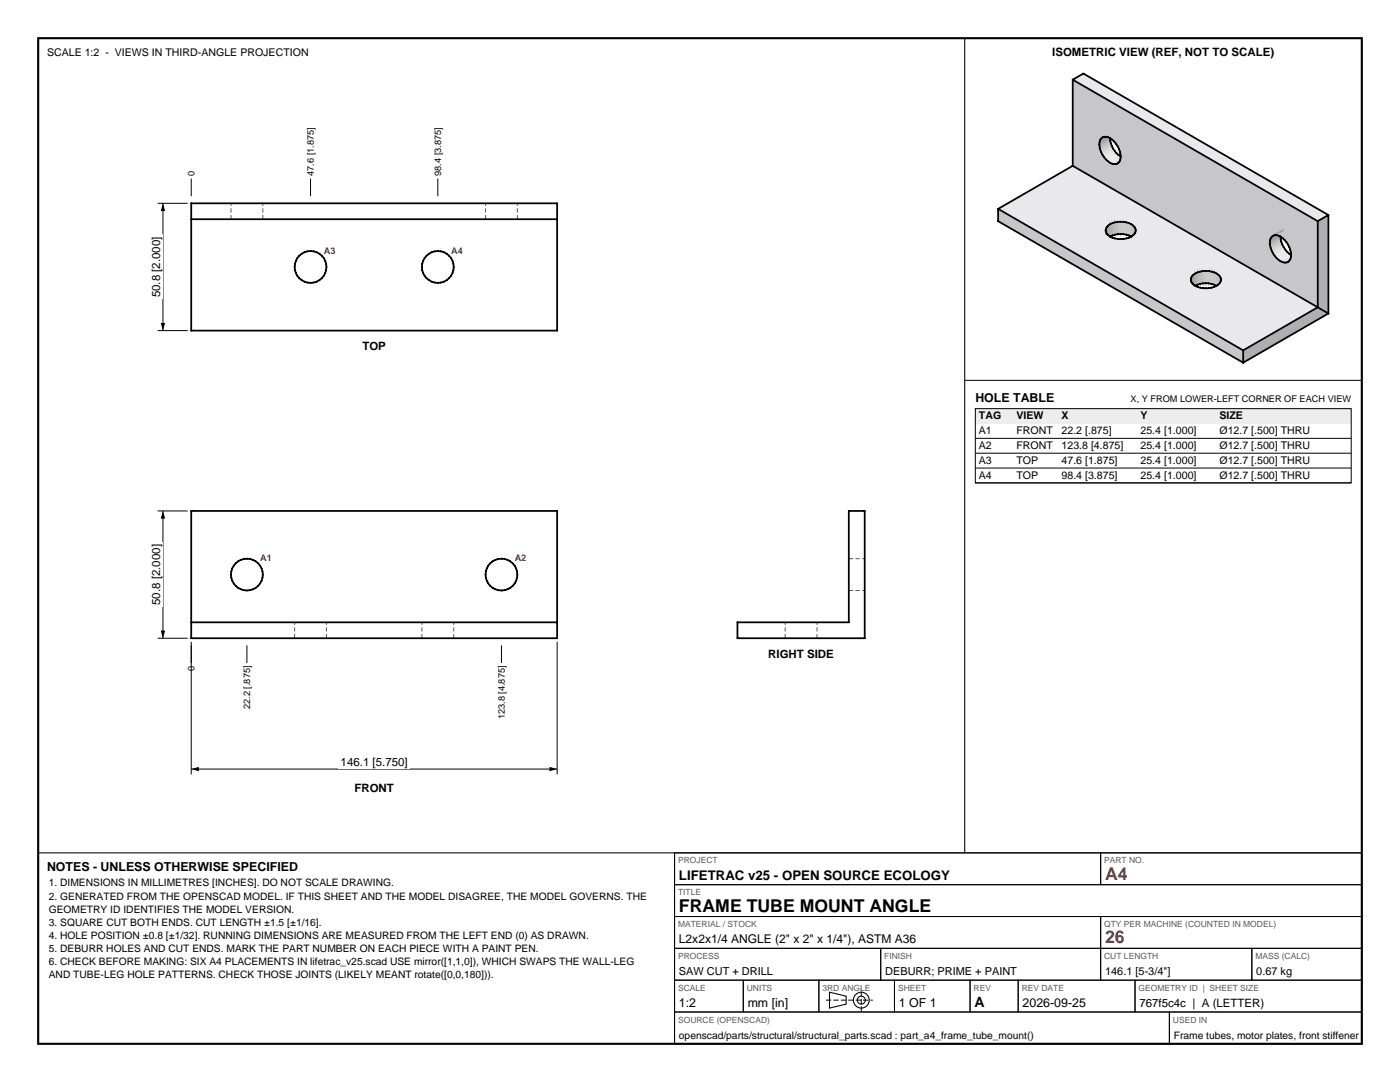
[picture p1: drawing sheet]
<svg xmlns="http://www.w3.org/2000/svg" width="279mm" height="216mm" viewBox="0 0 279 216" stroke-linecap="round" stroke-linejoin="round" font-family="sans-serif">
<path d="M7.6 7.6h264.2v200.7h-264.2z" fill="none" stroke="#000" stroke-width=".42"/>
<g fill="none" stroke="#000" stroke-width=".21">
<path d="M192.5 7.6v162.6M7.6 170.2h264.2M134.6 170.2v38.1M165.5 198l3.4 .8v1.6l-3.4 .8z"/>
<circle cx="171.9" cy="199.6" r="1.59"/>
<circle cx="171.9" cy="199.6" r=".79"/>
</g>
<g fill="none" stroke="#000" stroke-width=".2">
<path d="M38.2 128.1v26.4M111.2 128.1v26.4M38.2 153.5h73M134.6 170.2h85.1v6.3h-85.1zM134.6 176.5h137.2v6.4h-137.2zM219.7 170.2h52.1v6.3h-52.1zM134.6 182.9h85.1v6.3h-85.1zM134.6 189.2h41.2v6.4h-41.2zM134.6 195.6h13.7v6.3h-13.7zM148.3 195.6h15.1v6.3h-15.1zM163.4 195.6h15.1v6.3h-15.1zM175.8 189.2h43.9v6.4h-43.9z"/>
<path d="M178.5 195.6h15.1v6.3h-15.1zM193.6 195.6h9.6v6.3h-9.6zM203.2 195.6h23.3v6.3h-23.3zM219.7 182.9h52.1v6.3h-52.1zM219.7 189.2h30.1v6.4h-30.1zM226.5 195.6h45.3v6.3h-45.3zM249.8 189.2h22v6.4h-22zM134.6 201.9h98.8v6.4h-98.8zM233.4 201.9h38.4v6.4h-38.4z"/>
</g>
<path d="M164.8 199.6h9.4M171.9 201.9v-4.6" fill="none" stroke="#000" stroke-width=".2" stroke-dasharray="1.1 .4" stroke-linecap="butt"/>
<path d="M46.1 43.7v-3.1M52.5 43.7v-3.1M96.9 43.7v-3.1M103.3 43.7v-3.1M169.4 117.8h3.2M169.4 111.5h3.2M58.8 127.4v-3.2M65.2 127.4v-3.2M84.2 127.4v-3.2M90.6 127.4v-3.2M156.7 127.4v-3.2M163 127.4v-3.2" fill="none" stroke="#595959" stroke-width=".2" stroke-dasharray=".8 .5" stroke-linecap="butt"/>
<g fill="none" stroke="#000" stroke-width=".35">
<path d="M38.2 40.6h73v25.4h-73zM38.2 43.7h73M38.2 102h73v25.4h-73zM38.2 124.2h73M147.2 124.2h22.2v-22.2h3.2v25.4h-25.4z"/>
<circle cx="62" cy="53.3" r="3.2"/>
<circle cx="87.4" cy="53.3" r="3.2"/>
<circle cx="49.3" cy="114.7" r="3.2"/>
<circle cx="100.1" cy="114.7" r="3.2"/>
</g>
<path d="M38.2 153.5l1.5-.5v.9zM109.7 153l1.5 .5-1.5 .4z" fill="#000"/>
<path d="M67.6 150.6h14.2v2.9h-14.2z" fill-rule="evenodd" fill="#fff"/>
<path d="M31.5 102h6M32.5 102v25.4M31.5 127.4h6" fill="none" stroke="#000" stroke-width=".2"/>
<path d="M32.5 102l.5 1.5h-.9zM32.1 125.8h.9l-.5 1.6z" fill="#000"/>
<path d="M29.7 108.2h2.8v12.9h-2.8z" fill-rule="evenodd" fill="#fff"/>
<path d="M31.5 40.6h6M32.5 40.6v25.4M31.5 66h6" fill="none" stroke="#000" stroke-width=".2"/>
<path d="M32.5 40.6l.5 1.5h-.9zM32.1 64.4h.9l-.5 1.6z" fill="#000"/>
<path d="M29.7 46.8h2.8v12.9h-2.8z" fill-rule="evenodd" fill="#fff"/>
<path d="M38.2 35.6v3.6M62 35.6v3.6M87.4 35.6v3.6M192.5 75.9h79.3M38.2 128.8v3.5M49.3 128.8v3.5M100.1 128.8v3.5" fill="none" stroke="#000" stroke-width=".2"/>
<g fill="#c7c7cb" stroke="#c7c7cb" stroke-width=".2">
<path d="M214.1 33.1l5.7-2.7 .2 .5z"/>
<path d="M214.1 33.1l5.9-2.2 .3 .5z"/>
<path d="M214.1 33.1l5.5-3.3 .2 .6z"/>
<path d="M214.1 33.1l6.2-1.7 .4 .4z"/>
<path d="M214.1 33.1l5.3-3.8 .2 .5z"/>
<path d="M214.1 33.1l6.6-1.3 .4 .4z"/>
<path d="M214.1 33.1l7-.9 .4 .3z"/>
<path d="M214.1 33.1l5.3-4.3v.5z"/>
<path d="M214.1 33.1l5.3-4.8v.5z"/>
<path d="M214.1 33.1l7.4-.6 .4 .2z"/>
<path d="M214.1 33.1l7.8-.4 .4 .1z"/>
<path d="M214.1 15.9l5.3 12.4-5.3 4.8z"/>
<path d="M214.1 15.9l5.5 12-.2 .4z"/>
<path d="M214.1 15.9l5.7 11.7-.2 .3z"/>
<path d="M214.1 15.9l5.9 11.5-.2 .2z"/>
<path d="M214.1 15.9l6.2 11.4-.3 .1z"/>
<path d="M214.1 15.9l6.6 11.4h-.4z"/>
<path d="M214.1 15.9l7 11.5-.4-.1z"/>
<path d="M214.1 15.9l7.4 11.7-.4-.2z"/>
<path d="M214.1 15.9l7.8 12-.4-.3z"/>
<path d="M214.1 15.9l8.2 12.3-.4-.3z"/>
<path d="M214.1 15.9l8.6 12.8z"/>
<path d="M214.1 33.1l8.2-.3 32.4 18.7z"/>
<path d="M222.3 32.8l.4-.1 31.7 18.3z"/>
<path d="M222.7 32.7l.3-.1 31 17.9z"/>
<path d="M223 32.6l.3-.2 30.5 17.6z"/>
<path d="M223.5 32.1l30.1 17.4-30.3-17.1z"/>
<path d="M223.6 31.7l29.9 17.2-30-16.8z"/>
<path d="M223.7 31.2l29.7 17.2-29.8-16.7z"/>
<path d="M223.6 30.7l29.9 17.3-29.8-16.8z"/>
<path d="M223.5 30.2l30.1 17.4-30-16.9z"/>
<path d="M223.3 29.7l30.5 17.6-30.3-17.1z"/>
<path d="M223 29.2l31 17.9-30.7-17.4z"/>
<path d="M222.7 28.7l31.7 18.2-31.4-17.7z"/>
<path d="M199.2 41.7l48.9 28.2-48.9-25.8z"/>
<path d="M214.1 33.1l40.6 18.4 8.3 9.8z"/>
<path d="M214.1 15.9l48.9 28.2-40.3-15.4z"/>
<path d="M222.3 32.8l32.1 18.2 .3 .5z"/>
<path d="M222.7 32.7l31.3 17.8 .4 .5z"/>
<path d="M223 32.6l30.8 17.4 .2 .5z"/>
<path d="M223.3 32.4l30.3 17.1 .2 .5z"/>
<path d="M223.5 32.1l30 16.8 .1 .6z"/>
<path d="M223.6 31.7l29.8 16.7 .1 .5z"/>
<path d="M223.7 31.2l29.8 16.8-.1 .4z"/>
<path d="M223.6 30.7l30 16.9-.1 .4z"/>
<path d="M223.5 30.2l30.3 17.1-.2 .3z"/>
<path d="M223.3 29.7l30.7 17.4-.2 .2z"/>
<path d="M223 29.2l31.4 17.7-.4 .2z"/>
<path d="M222.7 28.7l40.3 15.4-8.6 2.8z"/>
<path d="M199.2 44.1l48.9 25.8v2.5z"/>
<path d="M254.7 51.5l8.3 9.8z"/>
<path d="M255.1 51.8l.4 .3 7.5 9.2z"/>
<path d="M255.5 52.1l.5 .2 7 9z"/>
<path d="M256 52.3l.4 .1 6.6 8.9z"/>
<path d="M256.4 52.4h.3l6.3 8.9z"/>
<path d="M256.7 52.4l.3-.1 6 9z"/>
<path d="M257 52.3l.3-.3 5.7 9.3z"/>
<path d="M257.5 51.7l5.5 9.6-5.7-9.3z"/>
<path d="M257.6 51.3l5.4 10-5.5-9.6z"/>
<path d="M257.7 50.9l5.3 10.4-5.4-10z"/>
<path d="M257.6 50.4l5.4 10.9-5.3-10.4z"/>
<path d="M254.4 46.9l8.6-2.8z"/>
<path d="M254.7 46.9l8.3-2.8-7.9 2.9z"/>
<path d="M263 44.1v17.2l-5.4-10.9z"/>
<path d="M255.1 47l7.9-2.9-7.5 3.1z"/>
<path d="M255.5 47.2l7.5-3.1-7 3.4z"/>
<path d="M263 44.1l-5.4 6.3-.1-.5z"/>
<path d="M256 47.5l7-3.4-6.6 3.8z"/>
<path d="M256.4 47.9l6.6-3.8-6.3 4.2z"/>
<path d="M257.3 49.3l5.7-5.2-5.5 5.8z"/>
<path d="M257 48.8l6-4.7-5.7 5.2z"/>
<path d="M256.7 48.3l6.3-4.2-6 4.7z"/>
</g>
<g fill="#dadade" stroke="#dadade" stroke-width=".2">
<path d="M219.8 30.4l2.1-1.3 .2 .6z"/>
<path d="M219.8 30.4l2.3-.7-2.1 1.2z"/>
<path d="M253.8 50l2.1-1.2 .3 .5z"/>
<path d="M253.8 50l2.4-.7-2.2 1.2z"/>
</g>
<g fill="#e2e2e7" stroke="#e2e2e7" stroke-width=".2">
<path d="M220.3 31.4l1.8-1.7 .4 .5z"/>
<path d="M220 30.9l2.1-1.2-1.8 1.7z"/>
<path d="M254.4 51l1.8-1.7 .3 .5z"/>
<path d="M254 50.5l2.2-1.2-1.8 1.7z"/>
</g>
<g fill="#d0d0d4" stroke="#d0d0d4" stroke-width=".2">
<path d="M219.6 29.8l2.1-1.2 .2 .5z"/>
<path d="M219.6 29.8l2.3-.7-2.1 1.3z"/>
<path d="M253.6 49.5l2.1-1.3 .2 .6z"/>
<path d="M253.6 49.5l2.3-.7-2.1 1.2z"/>
</g>
<g fill="#e8e8ec" stroke="#e8e8ec" stroke-width=".2">
<path d="M220.7 31.8l1.8-1.6 .3 .4z"/>
<path d="M220.3 31.4l2.2-1.2-1.8 1.6z"/>
<path d="M254.7 51.5l1.8-1.7 .4 .4z"/>
<path d="M254.4 51l2.1-1.2-1.8 1.7z"/>
</g>
<g fill="#c4c4c7" stroke="#c4c4c7" stroke-width=".2">
<path d="M219.4 29.3l2.2-1.2 .1 .5z"/>
<path d="M219.4 29.3l2.3-.7-2.1 1.2z"/>
<path d="M253.5 48.9l2.1-1.2 .1 .5z"/>
<path d="M253.5 48.9l2.2-.7-2.1 1.3z"/>
</g>
<g fill="#eaeaef" stroke="#eaeaef" stroke-width=".2">
<path d="M221.1 32.2l1.7-1.6 .4 .4z"/>
<path d="M220.7 31.8l2.1-1.2-1.7 1.6z"/>
<path d="M255.1 51.8l1.8-1.6 .4 .4z"/>
<path d="M254.7 51.5l2.2-1.3-1.8 1.6z"/>
</g>
<g fill="#eaeaee" stroke="#eaeaee" stroke-width=".2">
<path d="M221.5 32.5l1.7-1.5 .5 .2z"/>
<path d="M221.1 32.2l2.1-1.2-1.7 1.5z"/>
<path d="M255.5 52.1l1.8-1.5 .4 .3z"/>
<path d="M255.1 51.8l2.2-1.2-1.8 1.5z"/>
</g>
<g fill="#b6b6b9" stroke="#b6b6b9" stroke-width=".2">
<path d="M219.4 28.8l2.1-1.2 .1 .5z"/>
<path d="M219.4 28.8l2.2-.7-2.2 1.2z"/>
<path d="M253.4 48.4l2.1-1.2 .1 .5z"/>
<path d="M253.4 48.4l2.2-.7-2.1 1.2z"/>
</g>
<g fill="#a7a7ab" stroke="#a7a7ab" stroke-width=".2">
<path d="M219.4 28.3l2.2-1.2-.1 .5z"/>
<path d="M219.4 28.3l2.1-.7-2.1 1.2z"/>
<path d="M253.5 48l2.1-1.3-.1 .5z"/>
<path d="M253.5 48l2-.8-2.1 1.2z"/>
</g>
<g fill="#e7e7eb" stroke="#e7e7eb" stroke-width=".2">
<path d="M221.9 32.7l1.8-1.5 .4 .2z"/>
<path d="M221.5 32.5l2.2-1.3-1.8 1.5z"/>
<path d="M256 52.3l1.7-1.4 .4 .2z"/>
<path d="M255.5 52.1l2.2-1.2-1.7 1.4z"/>
</g>
<g fill="#9e9ea1" stroke="#9e9ea1" stroke-width=".2">
<path d="M219.6 27.9l2.1-1.2-.1 .4z"/>
<path d="M219.6 27.9l2-.8-2.2 1.2z"/>
<path d="M219.8 27.6l2.1-1.2-.2 .3z"/>
<path d="M219.8 27.6l1.9-.9-2.1 1.2z"/>
<path d="M220 27.4l2.1-1.2z"/>
<path d="M219.8 27.6l2.1-1.2z"/>
<path d="M220.7 45.6l.2 2.2-.2 .3z"/>
<path d="M220.9 45.3v2.5l-.2-2.2z"/>
<path d="M220.6 46v2.4z"/>
<path d="M220.7 45.6v2.5z"/>
<path d="M237.7 55.5l.2 2.1-.2 .3z"/>
<path d="M237.9 55.1v2.5l-.2-2.1z"/>
<path d="M237.7 55.8v2.5z"/>
<path d="M237.7 55.5v2.4z"/>
<path d="M253.6 47.6l2.1-1.2-.1 .3z"/>
<path d="M253.6 47.6l2-.9-2.1 1.3z"/>
<path d="M253.8 47.3l2.1-1.3-.2 .4z"/>
<path d="M253.8 47.3l1.9-.9-2.1 1.2z"/>
<path d="M254 47.1l2.2-1.3z"/>
<path d="M253.8 47.3l2.1-1.3z"/>
</g>
<g fill="#e0e0e5" stroke="#e0e0e5" stroke-width=".2">
<path d="M222.3 32.8l1.8-1.4 .4 .1z"/>
<path d="M221.9 32.7l2.2-1.3-1.8 1.4z"/>
<path d="M256.4 52.4l1.7-1.3 .4 .1z"/>
<path d="M256 52.3l2.1-1.2-1.7 1.3z"/>
</g>
<g fill="#d8d8dc" stroke="#d8d8dc" stroke-width=".2">
<path d="M222.7 32.7l1.8-1.2h.3z"/>
<path d="M222.3 32.8l2.2-1.3-1.8 1.2z"/>
<path d="M256.7 52.4l1.8-1.2h.4z"/>
<path d="M256.4 52.4l2.1-1.2-1.8 1.2z"/>
</g>
<g fill="#e8e8ed" stroke="#e8e8ed" stroke-width=".2">
<path d="M199.2 41.7l14.9-8.6 7.4 11.6z"/>
<path d="M214.1 33.1l9.6 11.1-.6 .1z"/>
<path d="M214.1 33.1l10.1 11.2-.5-.1z"/>
<path d="M214.1 33.1l9 11.2-.6 .1z"/>
<path d="M214.1 33.1l10.7 11.3-.6-.1z"/>
<path d="M214.1 33.1l8.4 11.3-.5 .1z"/>
<path d="M214.1 33.1l11.2 11.4-.5-.1z"/>
<path d="M214.1 33.1l7.9 11.4-.5 .2z"/>
<path d="M214.1 33.1l11.7 11.6-.5-.2z"/>
<path d="M214.1 33.1l12.1 11.9z"/>
<path d="M199.2 41.7l22.3 3-.3 .3z"/>
<path d="M199.2 41.7l22 3.3-.3 .3z"/>
<path d="M214.1 33.1l28.2 21.3-16.1-9.4z"/>
<path d="M199.2 41.7l21.7 3.6-.2 .3z"/>
<path d="M199.2 41.7l21.5 3.9-.1 .4z"/>
<path d="M199.2 41.7l21.4 4.3 .1 .3z"/>
<path d="M199.2 41.7l21.5 4.6 .2 .3z"/>
<path d="M199.2 41.7l21.7 4.9 .3 .3z"/>
<path d="M199.2 41.7l22 5.2 .3 .3z"/>
<path d="M199.2 41.7l22.8 5.7z"/>
<path d="M226.2 45l15.6 9.2-15.4-8.9z"/>
<path d="M226.4 45.3l14.8 8.8-14.6-8.5z"/>
<path d="M226.6 45.6l14.1 8.5-14-8.1z"/>
<path d="M199.2 41.7l22.8 5.7 16.2 9.4z"/>
<path d="M226.7 46l13.4 8.1-13.5-7.8z"/>
<path d="M226.6 46.3l12.9 7.9-13.1-7.6z"/>
<path d="M226.4 46.6l12.6 7.8-12.8-7.5z"/>
<path d="M225.8 47.2l.4-.3 12.3 7.7z"/>
<path d="M214.1 33.1l48.9 28.2-20.7-6.9z"/>
<path d="M225.3 47.4l.5-.2 12.7 7.4z"/>
<path d="M224.8 47.6l.5-.2 12.9 7.4z"/>
<path d="M224.2 47.7l.6-.1 13.1 7.5z"/>
<path d="M223.7 47.7h.5l13.5 7.8z"/>
<path d="M223.1 47.7h.6l14 8.1z"/>
<path d="M222.5 47.6l.6 .1 14.6 8.4z"/>
<path d="M222 47.4l.5 .2 15.7 9.2z"/>
<path d="M214.1 15.9l2.1-1.2 46.8 29.4z"/>
<path d="M226.2 45l16.1 9.4-.5-.2z"/>
<path d="M226.4 45.3l15.4 8.9-.6-.1z"/>
<path d="M226.6 45.6l14.6 8.5h-.5z"/>
<path d="M226.7 46l14 8.1h-.6z"/>
<path d="M226.6 46.3l13.5 7.8-.6 .1z"/>
<path d="M226.4 46.6l13.1 7.6-.5 .2z"/>
<path d="M226.2 46.9l12.8 7.5-.5 .2z"/>
<path d="M225.3 47.4l13.2 7.2-.3 .2z"/>
<path d="M224.8 47.6l13.4 7.2-.3 .3z"/>
<path d="M224.2 47.7l13.7 7.4-.2 .4z"/>
<path d="M223.7 47.7l14 7.8v.3z"/>
<path d="M223.1 47.7l14.6 8.1v.3z"/>
<path d="M222.5 47.6l15.2 8.5 .2 .4z"/>
<path d="M222.5 47.6l15.4 8.9 .3 .3z"/>
<path d="M199.2 41.7l39 15.1 9.9 13.1z"/>
<path d="M242.3 54.4l20.7 6.9z"/>
<path d="M242.8 54.6l20.2 6.7-19.8-6.5z"/>
<path d="M243.2 54.8l19.8 6.5-19.6-6.2z"/>
<path d="M243.4 55.1l19.6 6.2-19.4-5.8z"/>
<path d="M243.6 55.5l19.4 5.8-19.3-5.5z"/>
<path d="M243.7 55.8l19.3 5.5-19.4-5.2z"/>
<path d="M243.6 56.1l19.4 5.2-19.6-4.8z"/>
<path d="M243.4 56.5l19.6 4.8-19.8-4.5z"/>
<path d="M242.8 57l.4-.2 19.8 4.5z"/>
<path d="M216.2 14.7l48.9 28.2-2.1 1.2z"/>
<path d="M238.2 56.8l.3 .2 9.6 12.9z"/>
<path d="M238.5 57l.5 .2 9.1 12.7z"/>
<path d="M242.3 57.2l.5-.2 5.3 12.9z"/>
<path d="M241.8 57.4l.5-.2 5.8 12.7z"/>
<path d="M239 57.2l.5 .2 8.6 12.5z"/>
<path d="M239.5 57.4l.6 .1 8 12.4z"/>
<path d="M241.2 57.5l.6-.1 6.3 12.5z"/>
<path d="M240.7 57.5h.5l6.9 12.4z"/>
<path d="M240.1 57.5h.6l7.4 12.4z"/>
<path d="M242.8 57l20.2 4.3-14.9 8.6z"/>
</g>
<g fill="#cdcdd1" stroke="#cdcdd1" stroke-width=".2">
<path d="M223 32.6l2.2-1.2z"/>
<path d="M222.7 32.7l2.1-1.2z"/>
<path d="M257 52.3l2.2-1.3z"/>
<path d="M256.7 52.4l2.2-1.2z"/>
</g>
<g fill="#c5c5c9" stroke="#c5c5c9" stroke-width=".2">
<path d="M223.1 44.3l.6 2.4h-.6z"/>
<path d="M223.1 44.3l.6-.1v2.5z"/>
<path d="M240.1 54.1l.6 2.4h-.6z"/>
<path d="M240.1 54.1h.6v2.4z"/>
</g>
<g fill="#c9c9cd" stroke="#c9c9cd" stroke-width=".2">
<path d="M224.2 44.3v2.4h-.5z"/>
<path d="M223.7 44.2l.5 .1-.5 2.4z"/>
<path d="M225.8 44.7v2.5l-.5-.2z"/>
<path d="M225.3 44.5l.5 .2-.5 2.3z"/>
<path d="M241.2 54.1v2.4h-.5z"/>
<path d="M240.7 54.1h.5l-.5 2.4z"/>
<path d="M242.8 54.6v2.4l-.5-.2z"/>
<path d="M242.3 54.4l.5 .2-.5 2.2z"/>
</g>
<g fill="#c0c0c4" stroke="#c0c0c4" stroke-width=".2">
<path d="M222.5 44.4l.6 2.3-.6 .1z"/>
<path d="M222.5 44.4l.6-.1v2.4z"/>
<path d="M239.5 54.2l.6 2.3-.6 .1z"/>
<path d="M239.5 54.2l.6-.1v2.4z"/>
</g>
<g fill="#cacace" stroke="#cacace" stroke-width=".2">
<path d="M224.8 44.4v2.4l-.6-.1z"/>
<path d="M224.2 44.3l.6 .1-.6 2.3z"/>
<path d="M241.8 54.2v2.4l-.6-.1z"/>
<path d="M241.2 54.1l.6 .1-.6 2.3z"/>
</g>
<g fill="#bababe" stroke="#bababe" stroke-width=".2">
<path d="M222 44.5l.5 2.3-.5 .2z"/>
<path d="M222 44.5l.5-.1v2.4z"/>
<path d="M239 54.4l.5 2.2-.5 .2z"/>
<path d="M239 54.4l.5-.2v2.4z"/>
</g>
<g fill="#cacacf" stroke="#cacacf" stroke-width=".2">
<path d="M225.3 44.5v2.5l-.5-.2z"/>
<path d="M224.8 44.4l.5 .1-.5 2.3z"/>
<path d="M242.3 54.4v2.4l-.5-.2z"/>
<path d="M241.8 54.2l.5 .2-.5 2.2z"/>
</g>
<g fill="#b3b3b6" stroke="#b3b3b6" stroke-width=".2">
<path d="M221.5 44.7l.5 2.3-.5 .2z"/>
<path d="M221.5 44.7l.5-.2v2.5z"/>
<path d="M238.5 54.6l.5 2.2-.5 .2z"/>
<path d="M238.5 54.6l.5-.2v2.4z"/>
</g>
<g fill="#ababae" stroke="#ababae" stroke-width=".2">
<path d="M221.2 45l.3 2.2-.3 .3z"/>
<path d="M221.2 45l.3-.3v2.5z"/>
<path d="M238.2 54.8l.3 2.2-.3 .3z"/>
<path d="M238.2 54.8l.3-.2v2.4z"/>
</g>
<g fill="#c6c6ca" stroke="#c6c6ca" stroke-width=".2">
<path d="M226.2 45v2.5l-.4-.3z"/>
<path d="M225.8 44.7l.4 .3-.4 2.2z"/>
<path d="M243.2 54.8v2.5l-.4-.3z"/>
<path d="M242.8 54.6l.4 .2-.4 2.2z"/>
</g>
<g fill="#a2a2a5" stroke="#a2a2a5" stroke-width=".2">
<path d="M220.9 45.3l.3 2.2-.3 .3z"/>
<path d="M221.2 45v2.5l-.3-2.2z"/>
<path d="M237.9 55.1l.3 2.2-.3 .3z"/>
<path d="M238.2 54.8v2.5l-.3-2.2z"/>
</g>
<g fill="#c1c1c5" stroke="#c1c1c5" stroke-width=".2">
<path d="M226.4 45.3v2.5l-.2-.3z"/>
<path d="M226.2 45l.2 .3-.2 2.2z"/>
<path d="M243.4 55.1v2.5l-.2-.3z"/>
<path d="M243.2 54.8l.2 .3-.2 2.2z"/>
</g>
<g fill="#bbbbbe" stroke="#bbbbbe" stroke-width=".2">
<path d="M226.6 45.6v2.5l-.2-.3z"/>
<path d="M226.4 45.3l.2 .3-.2 2.2z"/>
<path d="M243.6 55.5v2.4l-.2-.3z"/>
<path d="M243.4 55.1l.2 .4-.2 2.1z"/>
</g>
<g fill="#b4b4b7" stroke="#b4b4b7" stroke-width=".2">
<path d="M226.7 46v2.4z"/>
<path d="M226.6 45.6v2.5z"/>
<path d="M243.7 55.8v2.5z"/>
<path d="M243.6 55.5v2.4z"/>
</g>
<g fill="#afafb2" stroke="#afafb2" stroke-width=".2">
<path d="M248.1 72.4l14.9-11.1 2.1 1.2z"/>
<path d="M265.1 42.9v19.6l-2.1-1.2z"/>
<path d="M263 44.1l2.1-1.2-2.1 18.4z"/>
<path d="M248.1 69.9l14.9-8.6-14.9 11.1z"/>
</g>
<g fill="none" stroke="#000" stroke-width=".35">
<path d="M214.1 15.9v17.2M214.1 15.9l2.1-1.2 48.9 28.2M214.1 15.9l48.9 28.2M214.1 33.1l-14.9 8.6M214.1 33.1l51 29.4M221.5 27.6a1.3 1.3 0 0 0-1.5-.2 1.3 1.3 0 0 0-.6 1.4 4.3 4.3 0 0 0 2.9 4 1.26 1.26 0 0 0 1.4-1.6M221.5 27.6a4.7 4.7 0 0 0 2.2 3.6M221.5 27.6a4.7 4.7 0 0 1 2.2 3.6M199.2 41.7v2.4l48.9 28.3M199.2 41.7l48.9 28.2M221.5 47.2a1.3 1.3 0 0 1-.9-1.2 1.3 1.3 0 0 1 .9-1.3 4.3 4.3 0 0 1 4.9 .6 1.26 1.26 0 0 1-.6 1.9M221.5 47.2a4.7 4.7 0 0 0 4.3 0"/>
<path d="M221.5 47.2a4.7 4.7 0 0 1 4.3 0M238.5 57a1.3 1.3 0 0 1-.8-1.2 1.3 1.3 0 0 1 .8-1.2 4.3 4.3 0 0 1 4.9 .5 1.26 1.26 0 0 1-.6 1.9M238.5 57a4.7 4.7 0 0 0 4.3 0M238.5 57a4.7 4.7 0 0 1 4.3 0M255.5 47.2a1.3 1.3 0 0 0-1.5-.1 1.3 1.3 0 0 0-.6 1.3 4.3 4.3 0 0 0 3 4 1.26 1.26 0 0 0 1.3-1.5M255.5 47.2a4.7 4.7 0 0 0 2.2 3.7M255.5 47.2a4.7 4.7 0 0 1 2.2 3.7M263 44.1v17.2l-14.9 8.6M265.1 42.9l-2.1 1.2M265.1 42.9v19.6M248.1 69.9v2.5M265.1 62.5l-17 9.9"/>
</g>
<path d="M194.6 81.5h75.1v3h-75.1z" fill-rule="evenodd" fill="#ededed"/>
<path d="M194.6 81.5h75.1v14.9h-75.1zM194.6 87.5h75.1M194.6 90.4h75.1M194.6 93.4h75.1M194.6 96.4h75.1" fill="none" stroke="#000" stroke-width=".2"/>
<g font-size="3.5" fill="#bf1a1a">
<text x="220.5" y="175.5">A4</text>
<text x="220.5" y="188.2">26</text>
</g>
<text font-size="3.5" x="135.5" y="181.9">FRAME TUBE MOUNT ANGLE</text>
<text font-size="2.8" x="194.5" y="200.9">A</text>
<text font-size="2.6" x="135.5" y="175.5">LIFETRAC v25 - OPEN SOURCE ECOLOGY</text>
<g font-size="2.5">
<text x="194.6" y="80.1">HOLE TABLE</text>
<text x="9.4" y="173.7">NOTES - UNLESS OTHERWISE SPECIFIED</text>
<text x="135.5" y="200.9">1:2</text>
<text x="149.2" y="200.9">mm [in]</text>
<text x="179.4" y="200.9">1 OF 1</text>
<text x="204.1" y="200.9">2026-09-25</text>
</g>
<text font-size="2.4" x="135.5" y="188.2">L2x2x1/4 ANGLE (2&quot; x 2&quot; x 1/4&quot;), ASTM A36</text>
<g font-size="2.3">
<text x="210" y="11.1">ISOMETRIC VIEW (REF, NOT TO SCALE)</text>
<text x="32" y="59.3" transform="rotate(-90 32 59.3)">50.8 [2.000]</text>
<text x="72.3" y="69.8">TOP</text>
<text x="32" y="120.7" transform="rotate(-90 32 120.7)">50.8 [2.000]</text>
<text x="153.3" y="131.2">RIGHT SIDE</text>
<text x="68" y="152.9">146.1 [5.750]</text>
<text x="70.7" y="158">FRONT</text>
<text x="227.4" y="200.9">767f5c4c | A (LETTER)</text>
</g>
<g font-size="2.2">
<text x="135.5" y="194.6">SAW CUT + DRILL</text>
<text x="176.6" y="194.6">DEBURR; PRIME + PAINT</text>
<text x="220.5" y="194.6">146.1 [5-3/4&quot;]</text>
<text x="250.7" y="194.6">0.67 kg</text>
</g>
<g font-size="2.1">
<text x="9.4" y="11.1">SCALE 1:2 - VIEWS IN THIRD-ANGLE PROJECTION</text>
<text x="195.4" y="83.7">TAG</text>
<text x="202.9" y="83.7">VIEW</text>
<text x="211.9" y="83.7">X</text>
<text x="227.6" y="83.7">Y</text>
<text x="243.4" y="83.7">SIZE</text>
<text x="195.4" y="86.7">A1</text>
<text x="195.4" y="89.6">A2</text>
<text x="202.9" y="86.7">FRONT</text>
<text x="202.9" y="89.6">FRONT</text>
<text x="211.9" y="86.7">22.2 [.875]</text>
<text x="211.9" y="89.6">123.8 [4.875]</text>
<text x="227.6" y="86.7">25.4 [1.000]</text>
<text x="227.6" y="89.6">25.4 [1.000]</text>
<text x="243.4" y="86.7">Ø12.7 [.500] THRU</text>
<text x="243.4" y="89.6">Ø12.7 [.500] THRU</text>
<text x="195.4" y="92.6">A3</text>
<text x="195.4" y="95.5">A4</text>
<text x="202.9" y="92.6">TOP</text>
<text x="202.9" y="95.5">TOP</text>
<text x="211.9" y="92.6">47.6 [1.875]</text>
<text x="211.9" y="95.5">98.4 [3.875]</text>
<text x="227.6" y="92.6">25.4 [1.000]</text>
<text x="227.6" y="95.5">25.4 [1.000]</text>
<text x="243.4" y="92.6">Ø12.7 [.500] THRU</text>
<text x="243.4" y="95.5">Ø12.7 [.500] THRU</text>
</g>
<g font-size="2">
<text x="9.7" y="176.9">1. DIMENSIONS IN MILLIMETRES [INCHES]. DO NOT SCALE DRAWING.</text>
<text x="9.7" y="179.5">2. GENERATED FROM THE OPENSCAD MODEL. IF THIS SHEET AND THE MODEL DISAGREE, THE MODEL GOVERNS. THE</text>
<text x="9.7" y="182.1">GEOMETRY ID IDENTIFIES THE MODEL VERSION.</text>
<text x="9.7" y="184.7">3. SQUARE CUT BOTH ENDS. CUT LENGTH ±1.5 [±1/16].</text>
<text x="9.7" y="187.3">4. HOLE POSITION ±0.8 [±1/32]. RUNNING DIMENSIONS ARE MEASURED FROM THE LEFT END (0) AS DRAWN.</text>
<text x="9.7" y="189.9">5. DEBURR HOLES AND CUT ENDS. MARK THE PART NUMBER ON EACH PIECE WITH A PAINT PEN.</text>
<text x="9.7" y="192.5">6. CHECK BEFORE MAKING: SIX A4 PLACEMENTS IN lifetrac_v25.scad USE mirror([1,1,0]), WHICH SWAPS THE WALL-LEG</text>
<text x="9.7" y="195.2">AND TUBE-LEG HOLE PATTERNS. CHECK THOSE JOINTS (LIKELY MEANT rotate([0,0,180])).</text>
<text x="135.5" y="207.3">openscad/parts/structural/structural_parts.scad : part_a4_frame_tube_mount()</text>
<text x="234.3" y="207.3">Frame tubes, motor plates, front stiffener</text>
</g>
<g font-size="1.8">
<text x="38.8" y="35.1" transform="rotate(-90 38.8 35.1)">0</text>
<text x="62.6" y="35.1" transform="rotate(-90 62.6 35.1)">47.6 [1.875]</text>
<text x="88" y="35.1" transform="rotate(-90 88 35.1)">98.4 [3.875]</text>
<text x="225.6" y="80.1">X, Y FROM LOWER-LEFT CORNER OF EACH VIEW</text>
<text x="38.8" y="133.8" transform="rotate(-90 38.8 133.8)">0</text>
<text x="49.9" y="141.5" transform="rotate(-90 49.9 141.5)">22.2 [.875]</text>
<text x="100.7" y="143.5" transform="rotate(-90 100.7 143.5)">123.8 [4.875]</text>
</g>
<g font-size="1.8" fill="#bf1a1a">
<text x="64.6" y="50.6">A3</text>
<text x="90" y="50.6">A4</text>
<text x="51.9" y="112">A1</text>
<text x="102.7" y="112">A2</text>
</g>
<g font-size="1.7" fill="#595959">
<text x="135.3" y="172.3">PROJECT</text>
<text x="220.4" y="172.3">PART NO.</text>
<text x="135.3" y="178.6">TITLE</text>
<text x="135.3" y="185">MATERIAL / STOCK</text>
<text x="220.4" y="185">QTY PER MACHINE (COUNTED IN MODEL)</text>
<text x="135.3" y="191.3">PROCESS</text>
<text x="176.5" y="191.3">FINISH</text>
<text x="220.4" y="191.3">CUT LENGTH</text>
<text x="250.5" y="191.3">MASS (CALC)</text>
<text x="135.3" y="197.7">SCALE</text>
<text x="149" y="197.7">UNITS</text>
<text x="164.1" y="197.7">3RD ANGLE</text>
<text x="179.2" y="197.7">SHEET</text>
<text x="194.3" y="197.7">REV</text>
<text x="203.9" y="197.7">REV DATE</text>
<text x="227.2" y="197.7">GEOMETRY ID | SHEET SIZE</text>
<text x="135.3" y="204">SOURCE (OPENSCAD)</text>
<text x="234.1" y="204">USED IN</text>
</g>
</svg>
